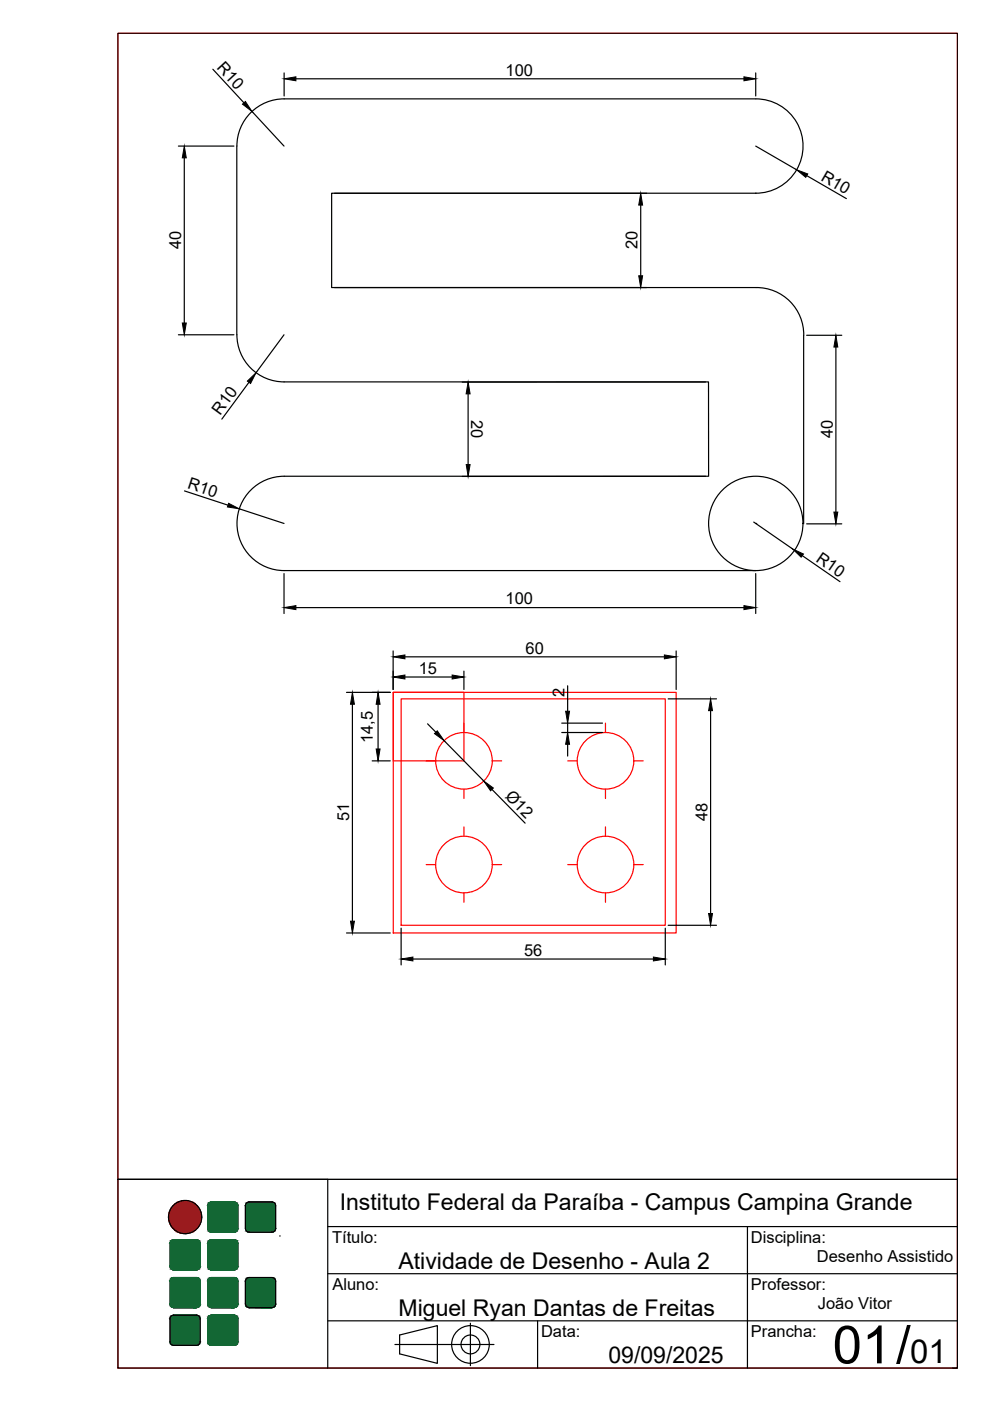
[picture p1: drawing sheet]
<svg xmlns="http://www.w3.org/2000/svg" width="210mm" height="297mm" viewBox="0 0 210 297" stroke-linecap="round" stroke-linejoin="round" font-family="sans-serif">
<!-- layer: 0 -->
<g fill="none" stroke="#000" stroke-width=".25">
<path d="M45.1 14.7l6.6 7.1M60.2 15.5v4.8M62.7 16.7h95M160.2 15.5v4.8M37.8 31h11.8M39.1 33.5v35M50.2 31v40M53.4 23.6l6.8 7.4M60.2 21h100.1M60.3 21a10 10 0 0 0-10.1 10M160.2 31l8.7 5M160.3 21a10 10 0 0 1 10 10 10 10 0 0 1-10.1 10"/>
<path d="M171 37.2l8.5 4.9M70.9 41h66.2M135.8 43.5v15M160.3 41h-90v20h90a10 10 0 0 1 10.1 10.1v40M37.8 71h11.8M50.2 71a10 10 0 0 0 10 10M60.2 71l-5.9 8M70.9 61h66.2M171 71.1h7.5M177.2 73.6v35M52.8 81.1l-5.8 7.8M60.2 81h90v20h-90"/>
<path d="M99.3 83.5v15M149.6 81h-51.6M39.1 104.1l9.2 3M50.7 107.9l9.5 3.1M60.3 101a10 10 0 0 0-10.1 10 10 10 0 0 0 10.1 10M149.6 101h-51.6M159.8 110.7l8.2 5.7M160.2 111h.1M170.1 117.8l8 5.5M171 111.1h7.5M60.2 121.6v8.5M60.2 121h100"/>
<path d="M62.7 128.8h95M83.4 138v8.2M85.9 139.3h55M143.4 138v8.2M160.2 121.6v8.5M73.5 146.8h9.2M74.7 149.3v46M80.2 149.3v9.5M85.9 143.5h10M90.7 153.5l1.7 1.7M94.1 157l8.5 8.6M98.4 142.3v3.9"/>
<path d="M119.1 155.3h8.6M119.1 153.3h8.6M120.4 145.4v5.4M120.4 153.3v2M120.4 157.8v2.5M141.7 148.2h10.2M150.7 150.7v43M78.9 161.3h3.8M104.3 167.4l7 7.1M73.5 197.8h9.2M85 196.8v7.8M141.1 196.8v7.8"/>
<path d="M141.7 196.2h10.2M87.5 203.3h51"/>
<circle cx="160.2" cy="111" r="10"/>
</g>
<!-- layer: Bordas -->
<g fill="none" stroke="#f00" stroke-width=".25">
<path d="M25 7.1h178v283h-178zM83.4 146.8h60v51h-60zM83.4 146.8h15v14.5h-15zM85 148.2h56.1v48h-56.1zM98.4 153.3v2M128.4 153.3v2M90.4 161.3h2M98.4 167.3v2M98.4 175.3v2M104.4 161.3h2M120.4 161.3h2M128.4 167.3v2"/>
<path d="M128.4 175.3v2M134.4 161.3h2M90.4 183.3h2M98.4 189.3v2M104.4 183.3h2M120.4 183.3h2M128.4 189.3v2M134.4 183.3h2"/>
<circle cx="98.4" cy="161.3" r="6"/>
<circle cx="128.4" cy="161.3" r="6"/>
<circle cx="98.4" cy="183.3" r="6"/>
<circle cx="128.4" cy="183.3" r="6"/>
</g>
<!-- layer: 0 -->
<g fill="#000" stroke="#000" stroke-width=".21">
<path d="M60.2 16.7l2.5-.4v.8zM157.7 16.3l2.5 .4-2.5 .4zM39.1 31l.4 2.5h-.8zM51.4 22.1l.6-.6 1.4 2.1zM168.9 36l2.4 .9-.5 .7zM135.8 41l.4 2.5h-.8zM135.4 58.5h.8l-.4 2.5zM38.7 68.5h.8l-.4 2.5zM177.2 71.1l.4 2.5h-.8zM52.5 80.8l1.8-1.8-1.2 2.3zM98.8 98.5h.9l-.4 2.5zM99.3 81l.4 2.5h-.9z"/>
<path d="M48.5 106.7l2.2 1.2-2.5-.4zM168 116.4l2.3 1.1-.4 .6zM176.8 108.6h.8l-.4 2.5zM60.2 128.8l2.5-.4v.9zM83.4 139.3l2.5-.4v.8zM140.9 138.9l2.5 .4-2.5 .4zM157.7 128.4l2.5 .4-2.5 .5zM74.7 146.8l.4 2.5h-.8zM79.8 158.8h.8l-.4 2.5zM80.2 146.8l.4 2.5h-.8zM83.4 143.5l2.5-.4v.9zM92.1 155.5l.6-.6 1.4 2.1z"/>
<path d="M95.9 143.1l2.5 .4-2.5 .5zM120.4 155.3l.4 2.5h-.9zM119.9 150.8h.9l-.4 2.5zM150.7 148.2l.4 2.5h-.9zM102.6 165.6l2 1.5-.6 .6zM74.3 195.3h.8l-.4 2.5zM150.2 193.7h.9l-.4 2.5zM85 203.3l2.5-.4v.8zM138.5 202.9l2.6 .4-2.6 .4z"/>
</g>
<!-- layer: 02_Legenda -->
<g fill="none" stroke="#000" stroke-width=".25">
<path d="M25 250h178v40.1h-178zM25 250h44.5v40.1M49.6 254.9h-4.8a.79 .79 0 0 0-.8 .7v4.8a.79 .79 0 0 0 .8 .8M49.6 254.9a.79 .79 0 0 1 .8 .7v4.8a.79 .79 0 0 1-.8 .8M57.6 254.9h-4.8a.79 .79 0 0 0-.8 .7v4.8a.83 .83 0 0 0 .8 .8M57.6 254.9a.79 .79 0 0 1 .8 .7v4.8a.79 .79 0 0 1-.8 .8M36 279.6v4.8a.79 .79 0 0 0 .8 .8h4.8M36.8 269.2h4.8M36.8 277.2h4.8M36.8 278.9h4.8M36.8 278.8a.79 .79 0 0 0-.8 .8M41.6 262.9h-4.8a.79 .79 0 0 0-.8 .7v4.8a.79 .79 0 0 0 .8 .8"/>
<path d="M41.6 270.9h-4.8a.79 .79 0 0 0-.8 .7v4.8a.79 .79 0 0 0 .8 .8M41.6 262.9a.79 .79 0 0 1 .8 .7v4.8a.79 .79 0 0 1-.8 .8M41.6 270.9a.79 .79 0 0 1 .8 .7v4.8a.79 .79 0 0 1-.8 .8M41.6 278.8a.79 .79 0 0 1 .8 .8M42.4 279.6v4.8a.79 .79 0 0 1-.8 .8M44 279.6v4.8a.79 .79 0 0 0 .8 .8h4.8M44.8 261.2h4.8M44.8 269.2h4.8M44.8 277.2h4.8M44.8 278.9h4.8M44.8 278.8a.79 .79 0 0 0-.8 .8M49.6 262.9h-4.8a.79 .79 0 0 0-.8 .7v4.8a.79 .79 0 0 0 .8 .8"/>
<path d="M49.6 270.9h-4.8a.79 .79 0 0 0-.8 .7v4.8a.79 .79 0 0 0 .8 .8M49.6 262.9a.79 .79 0 0 1 .8 .7v4.8a.79 .79 0 0 1-.8 .8M49.6 270.9a.79 .79 0 0 1 .8 .7v4.8a.79 .79 0 0 1-.8 .8M49.6 278.8a.79 .79 0 0 1 .8 .8M50.4 279.6v4.8a.79 .79 0 0 1-.8 .8M52.8 261.2h4.8M52.8 277.2h4.8M57.6 270.9h-4.8a.79 .79 0 0 0-.8 .7v4.8a.83 .83 0 0 0 .8 .8M57.6 270.9a.79 .79 0 0 1 .8 .7v4.8a.79 .79 0 0 1-.8 .8M69.5 260.1h133.5M69.5 270.1h133.5M158.5 260.1v30"/>
<path d="M69.5 280h133.5M83.7 285.1h21M84.7 283l8-1.9v8l-8-2.1zM99.7 280.6v8.9M114 280v10.1M202 290.1h1"/>
<circle cx="39.3" cy="258" r="3.5"/>
<circle cx="99.7" cy="285" r="4"/>
<circle cx="99.7" cy="285" r="2"/>
</g>
<path d="M59.2 262.1h.1" fill="none" stroke="#000" stroke-width=".21"/>
<g fill="#136734" stroke="#136734" stroke-width=".21">
<path d="M52.8 254.9h5zM52.7 254.9h5.1z"/>
<path d="M44.8 254.9h5zM44.7 254.9h5.1z"/>
<path d="M52.7 254.9h5.2zM52.6 254.9h5.3z"/>
<path d="M44.7 254.9h5.2zM44.6 254.9h5.3z"/>
<path d="M52.6 254.9l5.4 .1zM52.4 255h5.6z"/>
<path d="M44.6 254.9l5.4 .1zM44.4 255h5.6z"/>
<path d="M52.4 255h5.7zM52.3 255h5.8z"/>
<path d="M44.4 255h5.7zM44.3 255h5.8z"/>
<path d="M52.3 255l6 .1zM52.2 255.1h6.1z"/>
<path d="M44.3 255l5.9 .1zM44.2 255.1h6z"/>
<path d="M52.2 255.1l6.1 .2v-.2zM52.2 255.1l6.1 .2h-6.1z"/>
<path d="M44.2 255.1l6.1 .2-.1-.2zM44.2 255.1l6.1 .2h-6.1z"/>
<path d="M52.2 255.3l6.2 .1-.1-.1zM52.2 255.3l6.2 .1h-6.3z"/>
<path d="M44.2 255.3l6.2 .1-.1-.1zM44.2 255.3l6.2 .1h-6.3z"/>
<path d="M52.1 255.4l6.3 .1v-.1zM52.1 255.4l6.3 .1h-6.4z"/>
<path d="M44.1 255.4l6.3 .1v-.1zM44.1 255.4l6.3 .1h-6.4z"/>
<path d="M52 255.5l6.4 .2v-.2zM52 255.5l6.4 .2h-6.4z"/>
<path d="M44 255.5l6.4 .2v-.2zM44 255.5l6.4 .2h-6.4z"/>
<path d="M52 255.7l6.4 4.7v-4.7zM52 255.7l6.4 4.7h-6.4z"/>
<path d="M44 255.7l6.4 4.7v-4.7zM44 255.7l6.4 4.7h-6.4z"/>
<path d="M52 260.4l6.4 .2v-.2zM52 260.4l6.4 .2h-6.4z"/>
<path d="M44 260.4l6.4 .2v-.2zM44 260.4l6.4 .2h-6.4z"/>
<path d="M52 260.6l6.4 .1v-.1zM52 260.6l6.4 .1h-6.3z"/>
<path d="M44 260.6l6.4 .1v-.1zM44 260.6l6.4 .1h-6.3z"/>
<path d="M52.1 260.7l6.2 .1 .1-.1zM52.1 260.7l6.2 .1h-6.1z"/>
<path d="M44.1 260.7l6.2 .1 .1-.1zM44.1 260.7l6.2 .1h-6.1z"/>
<path d="M52.2 260.8l6.1 .2v-.2zM52.2 260.8l6.1 .2h-6.1z"/>
<path d="M44.2 260.8l6 .2 .1-.2zM44.2 260.8l6 .2h-6z"/>
<path d="M52.2 261h6.1zM52.2 261l5.9 .1z"/>
<path d="M44.2 261h6zM44.2 261l5.9 .1z"/>
<path d="M52.3 261.1h5.8zM52.3 261.1h5.7z"/>
<path d="M44.3 261.1h5.8zM44.3 261.1h5.7z"/>
<path d="M52.4 261.1h5.6zM52.4 261.1l5.5 .1z"/>
<path d="M44.4 261.1h5.6zM44.4 261.1l5.5 .1z"/>
<path d="M52.6 261.2h5.3zM52.6 261.2h5.2z"/>
<path d="M44.6 261.2h5.3zM44.6 261.2h5.2z"/>
<path d="M52.7 261.2h5.1zM52.7 261.2h4.9z"/>
<path d="M44.7 261.2h5.1zM44.7 261.2h4.9z"/>
<path d="M44.8 262.9h5zM44.7 262.9h5.1z"/>
<path d="M36.8 262.9h5zM36.7 262.9h5.1z"/>
<path d="M44.7 262.9h5.3zM44.5 262.9h5.5z"/>
<path d="M36.7 262.9h5.3zM36.5 262.9h5.5z"/>
<path d="M44.5 262.9l5.6 .1zM44.4 263h5.7z"/>
<path d="M36.5 262.9l5.6 .1zM36.4 263h5.7z"/>
<path d="M44.4 263l5.8 .1zM44.3 263.1h5.9z"/>
<path d="M36.4 263l5.8 .1zM36.3 263.1h5.9z"/>
<path d="M44.3 263.1l6 .1-.1-.1zM44.3 263.1l6 .1h-6.1z"/>
<path d="M36.3 263.1l6 .1-.1-.1zM36.3 263.1l6 .1h-6.1z"/>
<path d="M44.2 263.2l6.2 .1-.1-.1zM44.2 263.2l6.2 .1h-6.3z"/>
<path d="M36.2 263.2l6.2 .1-.1-.1zM36.2 263.2l6.2 .1h-6.3z"/>
<path d="M44.1 263.3l6.3 .2v-.2zM44.1 263.3l6.3 .2h-6.4z"/>
<path d="M36.1 263.3l6.3 .2v-.2zM36.1 263.3l6.3 .2h-6.4z"/>
<path d="M44 263.5l6.4 .2v-.2zM44 263.5l6.4 .2h-6.4z"/>
<path d="M36 263.5l6.4 .2v-.2zM36 263.5l6.4 .2h-6.4z"/>
<path d="M44 263.7l6.4 4.7v-4.7zM44 263.7l6.4 4.7h-6.4z"/>
<path d="M36 263.7l6.4 4.7v-4.7zM36 263.7l6.4 4.7h-6.4z"/>
<path d="M44 268.4l6.4 .2v-.2zM44 268.4l6.4 .2h-6.4z"/>
<path d="M36 268.4l6.4 .2v-.2zM36 268.4l6.4 .2h-6.4z"/>
<path d="M44 268.6l6.4 .1v-.1zM44 268.6l6.4 .1h-6.3z"/>
<path d="M36 268.6l6.4 .1v-.1zM36 268.6l6.4 .1h-6.3z"/>
<path d="M44.1 268.7l6.2 .1 .1-.1zM44.1 268.7l6.2 .1h-6.1z"/>
<path d="M36.1 268.7l6.2 .1 .1-.1zM36.1 268.7l6.2 .1h-6.1z"/>
<path d="M44.2 268.8l6 .2 .1-.2zM44.2 268.8l6 .2h-6z"/>
<path d="M36.2 268.8l6 .2 .1-.2zM36.2 268.8l6 .2h-6z"/>
<path d="M44.2 269h6zM44.2 269l5.9 .1z"/>
<path d="M36.2 269h6zM36.2 269l5.9 .1z"/>
<path d="M44.3 269.1h5.8zM44.3 269.1h5.7z"/>
<path d="M36.3 269.1h5.8zM36.3 269.1h5.7z"/>
<path d="M44.4 269.1h5.6zM44.4 269.1l5.5 .1z"/>
<path d="M36.4 269.1h5.6zM36.4 269.1l5.5 .1z"/>
<path d="M44.6 269.2h5.3zM44.6 269.2h5.2z"/>
<path d="M36.6 269.2h5.3zM36.6 269.2h5.2z"/>
<path d="M44.7 269.2h5.1zM44.7 269.2h4.9z"/>
<path d="M36.7 269.2h5.1zM36.7 269.2h4.9z"/>
<path d="M52.8 270.9h5zM52.7 270.9h5.1z"/>
<path d="M44.8 270.9h5zM44.7 270.9h5.1z"/>
<path d="M36.8 270.9h5zM36.7 270.9h5.1z"/>
<path d="M52.7 270.9h5.2zM52.6 270.9h5.3z"/>
<path d="M44.7 270.9h5.2zM44.6 270.9h5.3z"/>
<path d="M36.7 270.9h5.2zM36.6 270.9h5.3z"/>
<path d="M52.6 270.9l5.4 .1zM52.4 271h5.6z"/>
<path d="M44.6 270.9l5.4 .1zM44.4 271h5.6z"/>
<path d="M36.6 270.9l5.4 .1zM36.4 271h5.6z"/>
<path d="M52.4 271h5.7zM52.3 271h5.8z"/>
<path d="M44.4 271h5.7zM44.3 271h5.8z"/>
<path d="M36.4 271h5.7zM36.3 271h5.8z"/>
<path d="M52.3 271l6 .1zM52.2 271.1h6.1z"/>
<path d="M44.3 271l5.9 .1zM44.2 271.1h6z"/>
<path d="M36.3 271l5.9 .1zM36.2 271.1h6z"/>
<path d="M52.2 271.1l6.1 .2v-.2zM52.2 271.1l6.1 .2h-6.1z"/>
<path d="M44.2 271.1l6.1 .2-.1-.2zM44.2 271.1l6.1 .2h-6.1z"/>
<path d="M36.2 271.1l6.1 .2-.1-.2zM36.2 271.1l6.1 .2h-6.1z"/>
<path d="M52.2 271.3l6.2 .1-.1-.1zM52.2 271.3l6.2 .1h-6.3z"/>
<path d="M44.2 271.3l6.2 .1-.1-.1zM44.2 271.3l6.2 .1h-6.3z"/>
<path d="M36.2 271.3l6.2 .1-.1-.1zM36.2 271.3l6.2 .1h-6.3z"/>
<path d="M52.1 271.4l6.3 .1v-.1zM52.1 271.4l6.3 .1h-6.4z"/>
<path d="M44.1 271.4l6.3 .1v-.1zM44.1 271.4l6.3 .1h-6.4z"/>
<path d="M36.1 271.4l6.3 .1v-.1zM36.1 271.4l6.3 .1h-6.4z"/>
<path d="M52 271.5l6.4 .2v-.2zM52 271.5l6.4 .2h-6.4z"/>
<path d="M44 271.5l6.4 .2v-.2zM44 271.5l6.4 .2h-6.4z"/>
<path d="M36 271.5l6.4 .2v-.2zM36 271.5l6.4 .2h-6.4z"/>
<path d="M52 271.7l6.4 4.7v-4.7zM52 271.7l6.4 4.7h-6.4z"/>
<path d="M44 271.7l6.4 4.7v-4.7zM44 271.7l6.4 4.7h-6.4z"/>
<path d="M36 271.7l6.4 4.7v-4.7zM36 271.7l6.4 4.7h-6.4z"/>
<path d="M52 276.4l6.4 .2v-.2zM52 276.4l6.4 .2h-6.4z"/>
<path d="M44 276.4l6.4 .2v-.2zM44 276.4l6.4 .2h-6.4z"/>
<path d="M36 276.4l6.4 .2v-.2zM36 276.4l6.4 .2h-6.4z"/>
<path d="M52 276.6h6.4zM52 276.6h6.4z"/>
<path d="M44 276.6h6.4zM44 276.6h6.4z"/>
<path d="M36 276.6h6.4zM36 276.6h6.4z"/>
<path d="M52 276.6h6.4zM52 276.6l6.4 .1z"/>
<path d="M44 276.6h6.4zM44 276.6l6.4 .1z"/>
<path d="M36 276.6h6.4zM36 276.6l6.4 .1z"/>
<path d="M52.1 276.7l6.3 .1zM52.1 276.7l6.3 .1z"/>
<path d="M44.1 276.7l6.3 .1zM44.1 276.7l6.3 .1z"/>
<path d="M36.1 276.7h6.3zM36.1 276.7l6.3 .1z"/>
<path d="M52.1 276.8h6.3zM52.1 276.8h6.2z"/>
<path d="M44.1 276.8h6.3zM44.1 276.8h6.2z"/>
<path d="M36.1 276.8h6.3zM36.1 276.8h6.2z"/>
<path d="M52.2 276.8h6.1zM52.2 276.8l6.1 .1z"/>
<path d="M44.2 276.8h6.1zM44.2 276.8l6.1 .1z"/>
<path d="M36.2 276.8h6.1zM36.2 276.8l6.1 .1z"/>
<path d="M52.2 276.9h6.1zM52.2 276.9l6.1 .1z"/>
<path d="M44.2 276.9h6.1zM44.2 276.9l6 .1z"/>
<path d="M36.2 276.9h6.1zM36.2 276.9l6 .1z"/>
<path d="M52.2 277h6.1zM52.2 277h6z"/>
<path d="M44.2 277h6zM44.2 277h6z"/>
<path d="M36.2 277h6zM36.2 277h6z"/>
<path d="M52.3 277h5.9zM52.3 277l5.8 .1z"/>
<path d="M44.3 277h5.9zM44.3 277l5.8 .1z"/>
<path d="M36.3 277h5.9zM36.3 277l5.8 .1z"/>
<path d="M52.3 277.1h5.8zM52.3 277.1h5.8z"/>
<path d="M44.3 277.1h5.8zM44.3 277.1h5.8z"/>
<path d="M36.3 277.1h5.8zM36.3 277.1h5.8z"/>
<path d="M52.4 277.1h5.7zM52.4 277.1h5.6z"/>
<path d="M44.4 277.1h5.7zM44.4 277.1h5.6z"/>
<path d="M36.4 277.1h5.7zM36.4 277.1h5.6z"/>
<path d="M52.4 277.1h5.6zM52.4 277.1l5.6 .1z"/>
<path d="M44.4 277.1h5.6zM44.4 277.1l5.6 .1z"/>
<path d="M36.4 277.1h5.6zM36.4 277.1l5.6 .1z"/>
<path d="M52.5 277.2h5.5zM52.5 277.2h5.4z"/>
<path d="M44.5 277.2h5.5zM44.5 277.2h5.4z"/>
<path d="M36.5 277.2h5.5zM36.5 277.2h5.4z"/>
<path d="M52.6 277.2h5.3zM52.6 277.2h5.2z"/>
<path d="M44.6 277.2h5.3zM44.6 277.2h5.2z"/>
<path d="M36.6 277.2h5.3zM36.6 277.2h5.2z"/>
<path d="M52.7 277.2h5.1zM52.7 277.2h5.1z"/>
<path d="M44.7 277.2h5.1zM44.7 277.2h5.1z"/>
<path d="M36.7 277.2h5.1zM36.7 277.2h5.1z"/>
<path d="M52.7 277.2h5.1zM52.7 277.2h4.9z"/>
<path d="M44.7 277.2h5.1zM44.7 277.2h4.9z"/>
<path d="M36.7 277.2h5.1zM36.7 277.2h4.9z"/>
<path d="M44.8 278.9h5zM44.7 278.9h5.1z"/>
<path d="M36.8 278.9h5zM36.7 278.9h5.1z"/>
<path d="M44.7 278.9h5.1zM44.7 278.9h5.1z"/>
<path d="M36.7 278.9h5.1zM36.7 278.9h5.1z"/>
<path d="M44.7 278.9h5.2zM44.6 278.9h5.3z"/>
<path d="M36.7 278.9h5.2zM36.6 278.9h5.3z"/>
<path d="M44.6 278.9h5.3zM44.5 278.9h5.4z"/>
<path d="M36.6 278.9h5.3zM36.5 278.9h5.4z"/>
<path d="M44.5 278.9l5.5 .1zM44.4 279h5.6z"/>
<path d="M36.5 278.9l5.5 .1zM36.4 279h5.6z"/>
<path d="M44.4 279h5.7zM44.4 279h5.7z"/>
<path d="M36.4 279h5.7zM36.4 279h5.7z"/>
<path d="M44.4 279h5.7zM44.4 279h5.7z"/>
<path d="M36.4 279h5.7zM36.3 279h5.8z"/>
<path d="M44.3 279l5.9 .1zM44.3 279.1h5.9z"/>
<path d="M36.3 279l5.9 .1zM36.3 279l5.9 .1z"/>
<path d="M44.3 279.1h5.9zM44.3 279.1h5.9z"/>
<path d="M36.3 279.1h5.9zM36.3 279.1h5.9z"/>
<path d="M44.2 279.1l6.1 .1zM44.2 279.1l6.1 .1z"/>
<path d="M36.2 279.1l6.1 .1zM36.2 279.1l6.1 .1z"/>
<path d="M44.2 279.2l6.1 .1zM44.2 279.2l6.1 .1z"/>
<path d="M36.2 279.2l6.1 .1zM36.2 279.2l6.1 .1z"/>
<path d="M44.2 279.3h6.2zM44.2 279.3h6.2z"/>
<path d="M36.2 279.3h6.2zM36.2 279.3h6.2z"/>
<path d="M44.1 279.3l6.3 .1zM44.1 279.3l6.3 .1z"/>
<path d="M36.1 279.3l6.3 .1zM36.1 279.3l6.3 .1z"/>
<path d="M44.1 279.4l6.3 .1zM44.1 279.4l6.3 .1h-6.4z"/>
<path d="M36.1 279.4l6.3 .1zM36.1 279.4l6.3 .1h-6.4z"/>
<path d="M44 279.5h6.4zM44 279.5h6.4z"/>
<path d="M36 279.5h6.4zM36 279.5h6.4z"/>
<path d="M44 279.5l6.4 .1v-.1zM44 279.5l6.4 .1h-6.4z"/>
<path d="M36 279.5l6.4 .1v-.1zM36 279.5l6.4 .1h-6.4z"/>
<path d="M44 279.6l6.4 4.8v-4.8zM44 279.6l6.4 4.8h-6.4z"/>
<path d="M36 279.6l6.4 4.8v-4.8zM36 279.6l6.4 4.8h-6.4z"/>
<path d="M44 284.4l6.4 .2v-.2zM44 284.4l6.4 .2h-6.4z"/>
<path d="M36 284.4l6.4 .2v-.2zM36 284.4l6.4 .2h-6.4z"/>
<path d="M44 284.6h6.4zM44 284.6h6.4z"/>
<path d="M36 284.6h6.4zM36 284.6h6.4z"/>
<path d="M44 284.6h6.4zM44 284.6l6.4 .1z"/>
<path d="M36 284.6h6.4zM36 284.6l6.4 .1z"/>
<path d="M44.1 284.7l6.3 .1zM44.1 284.7l6.3 .1z"/>
<path d="M36.1 284.7h6.3zM36.1 284.7l6.3 .1z"/>
<path d="M44.1 284.8h6.3zM44.1 284.8h6.2z"/>
<path d="M36.1 284.8h6.3zM36.1 284.8h6.2z"/>
<path d="M44.2 284.8h6.1zM44.2 284.8l6.1 .1z"/>
<path d="M36.2 284.8h6.1zM36.2 284.8l6.1 .1z"/>
<path d="M44.2 284.9h6.1zM44.2 284.9l6 .1z"/>
<path d="M36.2 284.9h6.1zM36.2 284.9l6 .1z"/>
<path d="M44.2 285h6zM44.2 285h6z"/>
<path d="M36.2 285h6zM36.2 285h6z"/>
<path d="M44.3 285h5.9zM44.3 285l5.8 .1z"/>
<path d="M36.3 285h5.9zM36.3 285l5.8 .1z"/>
<path d="M44.3 285.1h5.8zM44.3 285.1h5.8z"/>
<path d="M36.3 285.1h5.8zM36.3 285.1h5.8z"/>
<path d="M44.4 285.1h5.7zM44.4 285.1h5.6z"/>
<path d="M36.4 285.1h5.7zM36.4 285.1h5.6z"/>
<path d="M44.4 285.1h5.6zM44.4 285.1l5.6 .1z"/>
<path d="M36.4 285.1h5.6zM36.4 285.1l5.6 .1z"/>
<path d="M44.5 285.2h5.5zM44.5 285.2h5.4z"/>
<path d="M36.5 285.2h5.5zM36.5 285.2h5.4z"/>
<path d="M44.6 285.2h5.3zM44.6 285.2h5.2z"/>
<path d="M36.6 285.2h5.3zM36.6 285.2h5.2z"/>
<path d="M44.7 285.2h5.1zM44.7 285.2h5.1z"/>
<path d="M36.7 285.2h5.1zM36.7 285.2h5.1z"/>
<path d="M44.7 285.2h5.1zM44.7 285.2h4.9z"/>
<path d="M36.7 285.2h5.1zM36.7 285.2h4.9z"/>
</g>
<g fill="#991b1e" stroke="#991b1e" stroke-width=".21">
<path d="M39 254.5l1 .1zM38.5 254.6h1.5z"/>
<path d="M38.5 254.6l2 .2-.5-.2zM38 254.8l.5-.2 2 .2z"/>
<path d="M38 254.8l3 .2-.5-.2zM37.5 255l.5-.2 3 .2z"/>
<path d="M37.5 255l3.9 .3-.4-.3zM37 255.3l.5-.3 3.9 .3z"/>
<path d="M37 255.3l4.8 .4-.4-.4zM36.7 255.7l.3-.4 4.8 .4z"/>
<path d="M36.7 255.7l5.4 .4-.3-.4zM36.7 255.7l5.4 .4h-5.8z"/>
<path d="M36.3 256.1l6.1 .4-.3-.4zM36.3 256.1l6.1 .4h-6.3z"/>
<path d="M36.1 256.5l6.5 .5-.2-.5zM36.1 256.5l6.5 .5h-6.7z"/>
<path d="M35.9 257l6.8 .5-.1-.5zM35.9 257l6.8 .5h-6.9z"/>
<path d="M35.8 257.5l7 .5-.1-.5zM35.8 257.5l7 .5h-7.1z"/>
<path d="M35.7 258l7 .6 .1-.6zM35.7 258l7 .6h-6.9z"/>
<path d="M35.8 258.6l6.8 .5 .1-.5zM35.8 258.6l6.8 .5h-6.7z"/>
<path d="M35.9 259.1l6.5 .5 .2-.5zM35.9 259.1l6.5 .5h-6.3z"/>
<path d="M36.1 259.6l6 .4 .3-.4zM36.1 259.6l6 .4h-5.8z"/>
<path d="M36.3 260l5.5 .4 .3-.4zM36.3 260l5.5 .4h-5.1z"/>
<path d="M36.7 260.4l4.7 .4 .4-.4zM36.7 260.4l4.7 .4h-4.4z"/>
<path d="M37 260.8l4 .3 .4-.3zM37 260.8l4 .3h-3.5z"/>
<path d="M37.5 261.1l3 .2 .5-.2zM37.5 261.1l3 .2h-2.5z"/>
<path d="M38 261.3l2 .2 .5-.2zM38 261.3l2 .2h-1.5z"/>
<path d="M38.5 261.5h1.5zM38.5 261.5l1 .1z"/>
</g>
<!-- layer: 0 -->
<path d="M25 7.1h178v242.9h-178z" fill="none" stroke="#000" stroke-width=".21"/>
<text font-size="11.2" x="176.6" y="289.1">01/</text>
<text font-size="7" x="193" y="289.1">01</text>
<g font-size="4.9">
<text x="72" y="256.6">Instituto Federal da Paraíba - Campus Campina Grande</text>
<text x="84.5" y="269.1">Atividade de Desenho - Aula 2</text>
<text x="84.5" y="279">Miguel Ryan Dantas de Freitas</text>
<text x="129" y="289.1">09/09/2025</text>
</g>
<g font-size="3.5">
<text x="45.8" y="14.5" transform="rotate(47 45.8 14.5)">R10</text>
<text x="107.2" y="16">100</text>
<text x="173.9" y="38.1" transform="rotate(30 173.9 38.1)">R10</text>
<text x="38.4" y="52.9" transform="rotate(-90 38.4 52.9)">40</text>
<text x="135.2" y="52.9" transform="rotate(-90 135.2 52.9)">20</text>
<text x="46.7" y="88.2" transform="rotate(-54 46.7 88.2)">R10</text>
<text x="99.9" y="89.1" transform="rotate(90 99.9 89.1)">20</text>
<text x="176.6" y="92.9" transform="rotate(-90 176.6 92.9)">40</text>
<text x="39.6" y="103.6" transform="rotate(18 39.6 103.6)">R10</text>
<text x="172.8" y="118.9" transform="rotate(35 172.8 118.9)">R10</text>
<text x="107.2" y="128.2">100</text>
<text x="88.8" y="142.9">15</text>
<text x="111.4" y="138.6">60</text>
<text x="119.7" y="147.8" transform="rotate(-90 119.7 147.8)">2</text>
<text x="79" y="157.6" transform="rotate(-90 79 157.6)">14,5</text>
<text x="74.1" y="174" transform="rotate(-90 74.1 174)">51</text>
<text x="106.9" y="169" transform="rotate(46 106.9 169)">Ø12</text>
<text x="150" y="174.1" transform="rotate(-90 150 174.1)">48</text>
<text x="111.1" y="202.7">56</text>
<text x="70.4" y="263.6">Título:</text>
<text x="159.2" y="263.6">Disciplina:</text>
<text x="173.2" y="267.6">Desenho Assistido</text>
<text x="70.5" y="273.5">Aluno:</text>
<text x="159.2" y="273.6">Professor:</text>
<text x="173.4" y="277.5">João Vitor</text>
<text x="114.7" y="283.6">Data:</text>
<text x="159.2" y="283.6">Prancha:</text>
</g>
</svg>
